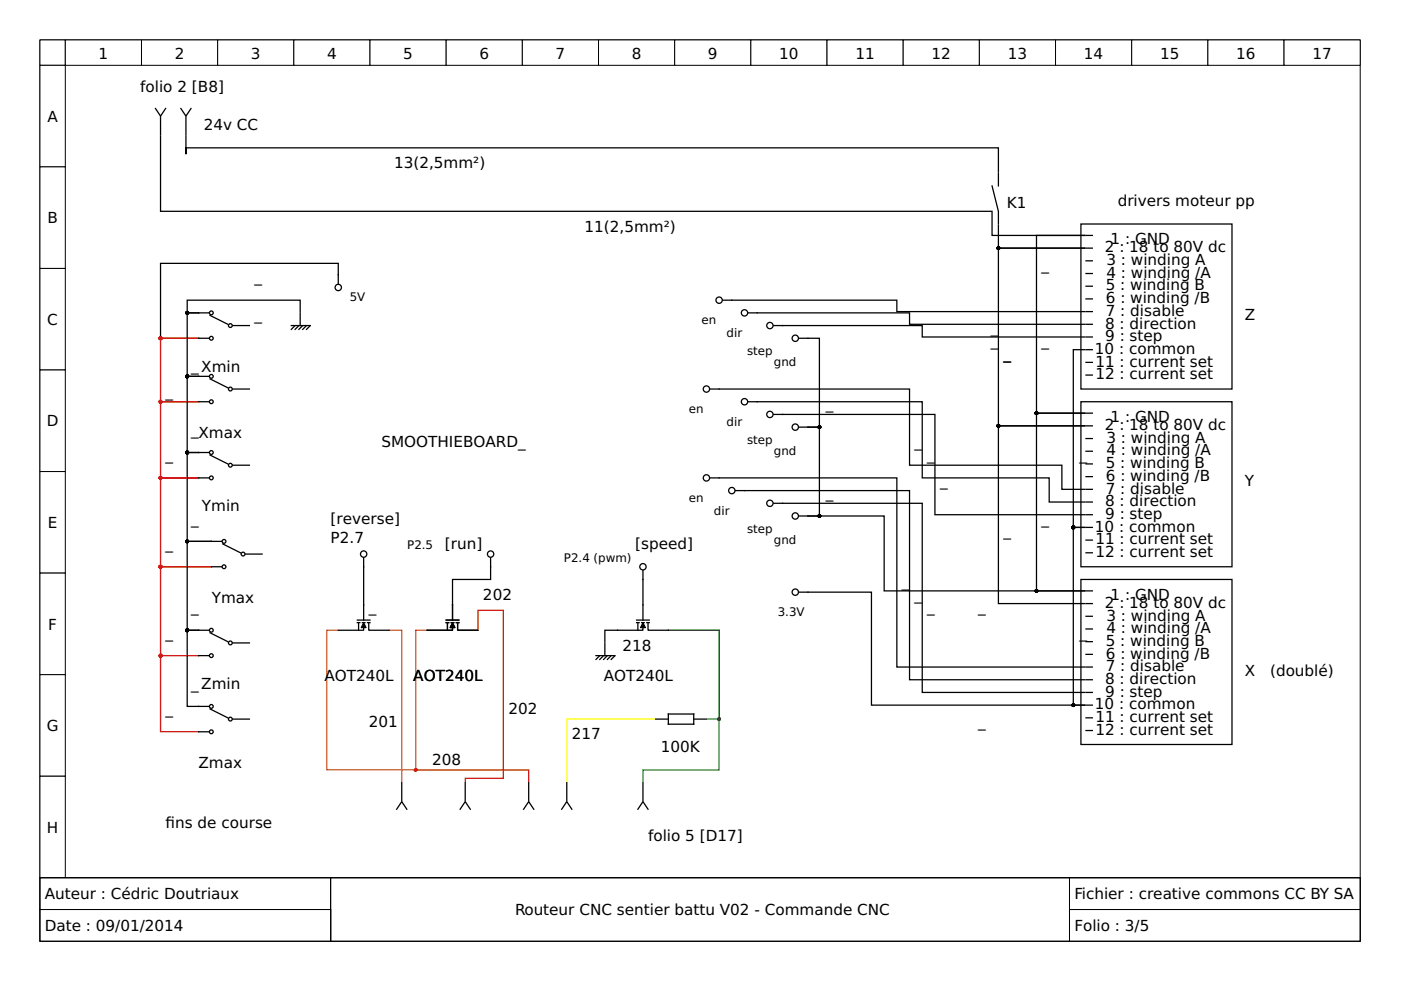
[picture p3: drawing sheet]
<svg xmlns="http://www.w3.org/2000/svg" width="297mm" height="210mm" viewBox="0 0 297 210" stroke-linecap="round" stroke-linejoin="round" font-family="sans-serif">
<path d="M8.5 8.5h279.9v177.6h-279.9z" fill="none" stroke="#000" stroke-width=".21"/>
<g fill="#fff" stroke="#000" stroke-width=".21">
<path d="M8.5 8.5h5.3v5.3h-5.3z"/>
<path d="M13.8 8.5h16.2v5.3h-16.2z"/>
<path d="M30 8.5h16.1v5.3h-16.1z"/>
<path d="M46.1 8.5h16.2v5.3h-16.2z"/>
<path d="M62.3 8.5h16.1v5.3h-16.1z"/>
<path d="M78.4 8.5h16.2v5.3h-16.2z"/>
<path d="M94.6 8.5h16.1v5.3h-16.1z"/>
<path d="M110.7 8.5h16.2v5.3h-16.2z"/>
<path d="M126.9 8.5h16.1v5.3h-16.1z"/>
<path d="M143 8.5h16.2v5.3h-16.2z"/>
<path d="M159.2 8.5h16.1v5.3h-16.1z"/>
<path d="M175.3 8.5h16.2v5.3h-16.2z"/>
<path d="M191.5 8.5h16.1v5.3h-16.1z"/>
<path d="M207.6 8.5h16.2v5.3h-16.2z"/>
<path d="M223.8 8.5h16.1v5.3h-16.1z"/>
<path d="M239.9 8.5h16.2v5.3h-16.2z"/>
<path d="M256.1 8.5h16.1v5.3h-16.1z"/>
<path d="M272.2 8.5h16.2v5.3h-16.2z"/>
<path d="M8.5 13.8h5.3v21.6h-5.3z"/>
<path d="M8.5 35.4h5.3v21.5h-5.3z"/>
<path d="M8.5 56.9h5.3v21.5h-5.3z"/>
<path d="M8.5 78.4h5.3v21.6h-5.3z"/>
<path d="M8.5 100h5.3v21.5h-5.3z"/>
<path d="M8.5 121.5h5.3v21.5h-5.3z"/>
<path d="M8.5 143h5.3v21.6h-5.3z"/>
<path d="M8.5 164.6h5.3v21.5h-5.3z"/>
<path d="M8.5 186.1h279.9v13.5h-279.9z"/>
<path d="M8.5 186.1h61.6v6.7h-61.6z"/>
</g>
<path d="M8.5 186.1h61.6v6.7h-61.6z" fill="none" stroke="#000" stroke-width=".21"/>
<path d="M70.1 186.1h156.7v13.5h-156.7z" fill="#fff" stroke="#000" stroke-width=".21"/>
<path d="M70.1 186.1h156.7v13.5h-156.7z" fill="none" stroke="#000" stroke-width=".21"/>
<path d="M226.8 186.1h61.6v6.7h-61.6z" fill="#fff" stroke="#000" stroke-width=".21"/>
<path d="M226.8 186.1h61.6v6.7h-61.6z" fill="none" stroke="#000" stroke-width=".21"/>
<path d="M8.5 192.8h61.6v6.8h-61.6z" fill="#fff" stroke="#000" stroke-width=".21"/>
<path d="M8.5 192.8h61.6v6.8h-61.6z" fill="none" stroke="#000" stroke-width=".21"/>
<path d="M226.8 192.8h61.6v6.8h-61.6z" fill="#fff" stroke="#000" stroke-width=".21"/>
<path d="M226.8 192.8h61.6v6.8h-61.6z" fill="none" stroke="#000" stroke-width=".21"/>
<g fill="none" stroke="#000" stroke-width=".27">
<path d="M33 23l1 1.6 1.1-1.6M34 28.9v15.9h176.3v5.1h19.7h-10.2v37.7h10.2h-10.2v37.7h10.2h-42.5v-15.9h-16.2M34 24.8v3.9M38.3 23l1.1 1.6 1.1-1.6M39.4 28.9v3.8v-1.4h172.3v5.2M39.4 24.8v3.9M210.3 39.4l1.4 5.4v2.7M211.7 36.7v2.7M211.7 47.8v4.8h18.3h-18.3v37.7h18.3h-18.3v37.7h18.3M229.2 47.5h32v35h-32zM230.3 49.9h1.3M230.3 55.3h1.3"/>
<path d="M230.3 52.6h1.3M230.3 58h1.3M42.1 66.3h2.2M42.1 79.8h2.2M42.1 79.8h-2.4v16.1h2.4M42.1 66.3h-2.4v13.5h2.4M44.5 66.9l3.8 1.9M49.4 69h3.5M61.8 69h4M62.4 69.2l-.6 .6M63.2 69.2l-.6 .6M63.6 66.3v2.7"/>
<path d="M63.6 66.1v-2.5h-23.9v2.7h2.4M64 69.2l-.6 .6M64.9 69.2l-.7 .6M65.7 69.2l-.7 .6M71.7 60.1v-4.3h-37.7v15.9h10.3M153.3 63.6h36.8v2.5h39.9M158.7 66.3h34.1v2.5h37.2M164 69h31.5v2.4h34.5M169.4 71.7h4.3v18.9h-2.4M230 74.1h-2.4v37.7h2.4h-2.4v37.7h2.4h-45.2v-23.9h-15.4M230.3 60.7h1.3M230.3 71.4h1.3"/>
<path d="M230.3 76.8h1.3M230.3 66.1h1.3M230.3 74.1h1.3M230.3 63.4h1.3M230.3 68.8h1.3M230.3 79.5h1.3M42.1 85.2h2.2M42.1 95.9h2.2M42.1 95.9h-2.4v18.9h5.1M44.5 80.3l3.8 1.9M44.5 96.5l3.8 1.9M49.4 82.5h3.5"/>
<path d="M49.4 98.6h3.5M150.6 82.5h42.2v16.1h32.3v5.1h4.9M158.7 85.2h36.8v16.1h26.9v5.1h7.6M164 87.9h34.2v21.2h31.8M169.4 90.6h1.9M171.3 90.6h2.4v18.8h-2.4M229.2 85.2h32v35h-32zM230.3 87.6h1.3M230.3 98.4h1.3M230.3 93h1.3M230.3 90.3h1.3M230.3 95.7h1.3"/>
<path d="M42.1 101.3h2.2M44.8 114.8h2.2M44.8 114.8h-5.1v18.8h2.4M47.2 115.3l3.8 1.9M52.1 117.5h3.5M77.1 118.3v13.2M104 118.3v4.6h-8.1v8.6M150.6 101.3h39.5v40.1h39.9M156 104h36.8v40.1h37.2M164 106.7h31.5v40.1h34.5M169.4 109.4h1.9M230.3 109.1h1.3"/>
<path d="M230.3 114.5h1.3M230.3 103.7h1.3M230.3 111.8h1.3M230.3 101.1h1.3M230.3 106.4h1.3M230.3 117.2h1.3M42.1 139h2.2M42.1 133.6h2.2M42.1 133.6h-2.4v16.2h4.6M44.5 134.2l3.8 1.8M44.8 120.2h2.2M49.4 136.3h3.5"/>
<path d="M75.8 132h.5M75.8 131.5h2.6M76 132v1.6M76.8 132h.6M77.1 132.5v1.1h-5.4M77.9 132h.5M78.2 132v1.6h4.3M94.6 132h.5M94.6 131.5h2.7M94.9 132v1.6M95.7 132h.5M95.9 132.5v1.1h-5.3"/>
<path d="M96.8 132h.5M97 132v1.6h4.3M126.4 139h4M127 139.1l-.6 .7M127.8 139.1l-.6 .7M128.2 136.3v2.7M128.6 139.1l-.6 .7M129.5 139.1l-.7 .7M130.3 139.1l-.7 .7M135 132h.5M135 131.5h2.7M135.2 132v1.6"/>
<path d="M136 132h.6M136.3 121v10.5M136.3 132.5v1.1h-8.1v2.4M137.1 132h.6M137.4 132v1.6h4.3M229.2 122.9h32v34.9h-32zM230.3 125.3h1.3M230.3 136h1.3M230.3 130.7h1.3M230.3 128h1.3M230.3 138.7h1.3M230.3 133.4h1.3"/>
<path d="M42.1 155.2h2.2M44.5 150.3l3.8 1.9M49.4 152.5h3.5M139 152.5h2.7M141.7 151.4h5.4v2.1h-5.4zM147.1 152.5h2.7M230.3 146.8h1.3M230.3 152.2h1.3M230.3 141.4h1.3M230.3 149.5h1.3M230.3 144.1h1.3M230.3 154.9h1.3"/>
<path d="M84.1 171.6l1.1-1.6 1.1 1.6M85.2 165.9v3.9M97.6 171.6l1-1.6 1.1 1.6M98.6 165.9v3.9M111 171.6l1.1-1.6 1.1 1.6M112.1 165.9v3.9M119.1 171.6l1.1-1.6 1 1.6M120.2 165.9v3.9M135.2 171.6l1.1-1.6 1.1 1.6M136.3 165.9v3.9"/>
<circle cx="44.8" cy="79.8" r=".4"/>
<circle cx="44.8" cy="71.7" r=".4"/>
<circle cx="44.8" cy="66.3" r=".4"/>
<circle cx="48.8" cy="69" r=".4"/>
<circle cx="71.7" cy="61" r=".67"/>
<circle cx="152.5" cy="63.6" r=".67"/>
<circle cx="157.8" cy="66.3" r=".67"/>
<circle cx="163.2" cy="69" r=".67"/>
<circle cx="168.6" cy="71.7" r=".67"/>
<circle cx="44.8" cy="95.9" r=".4"/>
<circle cx="44.8" cy="85.2" r=".4"/>
<circle cx="48.8" cy="82.5" r=".4"/>
<circle cx="48.8" cy="98.6" r=".4"/>
<circle cx="149.8" cy="82.5" r=".67"/>
<circle cx="157.8" cy="85.2" r=".67"/>
<circle cx="163.2" cy="87.9" r=".67"/>
<circle cx="168.6" cy="90.6" r=".67"/>
<circle cx="44.8" cy="101.3" r=".4"/>
<circle cx="47.5" cy="114.8" r=".4"/>
<circle cx="51.5" cy="117.5" r=".4"/>
<circle cx="77.1" cy="117.5" r=".67"/>
<circle cx="104" cy="117.5" r=".67"/>
<circle cx="149.8" cy="101.3" r=".67"/>
<circle cx="155.2" cy="104" r=".67"/>
<circle cx="163.2" cy="106.7" r=".67"/>
<circle cx="168.6" cy="109.4" r=".67"/>
<circle cx="44.8" cy="139" r=".4"/>
<circle cx="44.8" cy="133.6" r=".4"/>
<circle cx="47.5" cy="120.2" r=".4"/>
<circle cx="48.8" cy="136.3" r=".4"/>
<circle cx="136.3" cy="120.2" r=".67"/>
<circle cx="168.6" cy="125.6" r=".67"/>
<circle cx="44.8" cy="155.2" r=".4"/>
<circle cx="44.8" cy="149.8" r=".4"/>
<circle cx="48.8" cy="152.5" r=".4"/>
</g>
<g fill="#000" stroke="#000" stroke-width=".27">
<circle cx="211.7" cy="52.6" r=".27"/>
<circle cx="34" cy="71.7" r=".27"/>
<circle cx="39.7" cy="66.3" r=".27"/>
<circle cx="39.7" cy="79.8" r=".27"/>
<circle cx="39.7" cy="95.9" r=".27"/>
<circle cx="173.7" cy="90.6" r=".27"/>
<circle cx="211.7" cy="90.3" r=".27"/>
<circle cx="219.8" cy="87.6" r=".27"/>
<circle cx="39.7" cy="114.8" r=".27"/>
<circle cx="173.7" cy="109.4" r=".27"/>
<circle cx="227.6" cy="111.8" r=".27"/>
<circle cx="39.7" cy="133.6" r=".27"/>
<circle cx="219.8" cy="125.3" r=".27"/>
<circle cx="227.6" cy="149.5" r=".27"/>
</g>
<path d="M150 152.5h2.5v-18.9h-10.8h10.8v29.6h-16.2v2.5" fill="none" stroke="#0a0" stroke-width=".27"/>
<circle cx="152.5" cy="152.5" r=".27" fill="#0a0" stroke="#0a0" stroke-width=".27"/>
<path d="M138.7 152.5h-18.5v13.2" fill="none" stroke="#ff0" stroke-width=".27"/>
<path d="M42.1 71.7h-8.1v13.5h8.1h-8.1v16.1h8.1h-8.1v18.9h10.8h-10.8v18.8h8.1h-8.1v16.2h8.1M101.3 133.6v-4.2h5.4v35.6h-8.1v.7" fill="none" stroke="#f00" stroke-width=".27"/>
<g fill="#f00" stroke="#f00" stroke-width=".27">
<circle cx="34" cy="71.7" r=".27"/>
<circle cx="34" cy="85.2" r=".27"/>
<circle cx="34" cy="101.3" r=".27"/>
<circle cx="34" cy="120.2" r=".27"/>
<circle cx="34" cy="139" r=".27"/>
</g>
<path d="M71.7 133.6h-2.4v29.6h42.8v2.5v-2.5h-24v-29.6h2.5" fill="none" stroke="#f50" stroke-width=".27"/>
<path d="M82.5 133.6h2.7v32.1" fill="none" stroke="#a50" stroke-width=".27"/>
<circle cx="88.1" cy="163.2" r=".27" fill="#f50" stroke="#f50" stroke-width=".27"/>
<path d="M77.1 132l.5 1.1h-1zM95.9 132l.6 1.1h-1.1zM136.3 132l.6 1.1h-1.1z" fill="#000" stroke="#000" stroke-width=".21"/>
<g font-size="3.2">
<text x="20.9" y="12.5">1</text>
<text x="37" y="12.5">2</text>
<text x="53.2" y="12.5">3</text>
<text x="69.3" y="12.5">4</text>
<text x="85.5" y="12.5">5</text>
<text x="101.6" y="12.5">6</text>
<text x="117.8" y="12.5">7</text>
<text x="133.9" y="12.5">8</text>
<text x="150.1" y="12.5">9</text>
<text x="165.2" y="12.5">10</text>
<text x="181.4" y="12.5">11</text>
<text x="197.5" y="12.5">12</text>
<text x="213.7" y="12.5">13</text>
<text x="229.8" y="12.5">14</text>
<text x="246" y="12.5">15</text>
<text x="262.1" y="12.5">16</text>
<text x="278.3" y="12.5">17</text>
<text x="29.7" y="19.5">folio 2 [B8]</text>
<text x="10.1" y="25.8">A</text>
<text x="43.2" y="27.6">24v CC</text>
<text x="83.6" y="35.7">13(2,5mm²)</text>
<text x="10.1" y="47.3">B</text>
<text x="213.5" y="44.1">K1</text>
<text x="237" y="43.7">drivers moteur pp</text>
<text x="123.9" y="49.1">11(2,5mm²)</text>
<text x="234.2" y="53.5">2 : 18 to 80V dc</text>
<text x="235.5" y="51.8">1 : GND</text>
<text x="54" y="59.9">_</text>
<text x="220.8" y="57.2">_</text>
<text x="234.6" y="56.2">3 : winding A</text>
<text x="234.6" y="58.9">4 : winding /A</text>
<text x="234.5" y="61.6">5 : winding B</text>
<text x="234.5" y="64.3">6 : winding /B</text>
<text x="10" y="68.9">C</text>
<text x="54" y="68">_</text>
<text x="210.1" y="70.6">_</text>
<text x="234.3" y="69.7">8 : direction</text>
<text x="234.4" y="67">7 : disable</text>
<text x="263.9" y="68">Z</text>
<text x="210.1" y="73.3">_</text>
<text x="212.8" y="76">_</text>
<text x="220.8" y="73.3">_</text>
<text x="232.2" y="75">10 : common</text>
<text x="232.2" y="77.7">11 : current set</text>
<text x="234.3" y="72.3">9 : step</text>
<text x="40.5" y="78.7">_Xmin</text>
<text x="232.2" y="80.4">12 : current set</text>
<text x="35.1" y="84.1">_</text>
<text x="175.1" y="86.8">_</text>
<text x="235.5" y="89.4">1 : GND</text>
<text x="9.9" y="90.4">D</text>
<text x="40.5" y="92.2">_Xmax</text>
<text x="80.9" y="94.9">SMOOTHIEBOARD_</text>
<text x="193.9" y="94.9">_</text>
<text x="234.2" y="91.2">2 : 18 to 80V dc</text>
<text x="234.6" y="93.9">3 : winding A</text>
<text x="35.1" y="97.6">_</text>
<text x="196.6" y="97.6">_</text>
<text x="228.9" y="97.6">_</text>
<text x="234.5" y="99.3">5 : winding B</text>
<text x="234.5" y="102">6 : winding /B</text>
<text x="234.6" y="96.6">4 : winding /A</text>
<text x="175.1" y="105.6">_</text>
<text x="199.3" y="102.9">_</text>
<text x="234.3" y="107.3">8 : direction</text>
<text x="234.4" y="104.6">7 : disable</text>
<text x="263.9" y="102.9">Y</text>
<text x="10.1" y="111.9">E</text>
<text x="40.5" y="111">_</text>
<text x="42.8" y="108.3">Ymin</text>
<text x="70.1" y="111">[reverse]</text>
<text x="212.8" y="113.7">_</text>
<text x="220.8" y="111">_</text>
<text x="232.2" y="112.7">10 : common</text>
<text x="234.3" y="110">9 : step</text>
<text x="35.1" y="116.4">_</text>
<text x="70.1" y="115.1">P2.7</text>
<text x="94.3" y="116.4">[run]</text>
<text x="134.7" y="116.4">[speed]</text>
<text x="232.2" y="118.1">12 : current set</text>
<text x="232.2" y="115.4">11 : current set</text>
<text x="191.2" y="124.5">_</text>
<text x="40.5" y="129.9">_</text>
<text x="44.9" y="127.8">Ymax</text>
<text x="78.2" y="129.9">_</text>
<text x="102.4" y="127.2">202</text>
<text x="193.9" y="127.2">_</text>
<text x="196.6" y="129.9">_</text>
<text x="207.4" y="129.9">_</text>
<text x="234.2" y="128.9">2 : 18 to 80V dc</text>
<text x="234.6" y="131.6">3 : winding A</text>
<text x="235.5" y="127.1">1 : GND</text>
<text x="10.2" y="133.5">F</text>
<text x="35.1" y="135.2">_</text>
<text x="132" y="137.9">218</text>
<text x="228.9" y="135.2">_</text>
<text x="234.5" y="136.9">5 : winding B</text>
<text x="234.6" y="134.3">4 : winding /A</text>
<text x="234.4" y="142.3">7 : disable</text>
<text x="234.5" y="139.6">6 : winding /B</text>
<text x="263.9" y="143.3">X</text>
<text x="269.3" y="143.3">(doublé)</text>
<text x="40.5" y="146">_Zmin</text>
<text x="68.8" y="144.3">AOT240L</text>
<text x="87.6" y="144.3">AOT240L</text>
<text x="128" y="144.3">AOT240L</text>
<text x="234.3" y="145">8 : direction</text>
<text x="234.3" y="147.7">9 : step</text>
<text x="9.9" y="155">G</text>
<text x="35.1" y="151.4">_</text>
<text x="78.2" y="154.1">201</text>
<text x="107.8" y="151.4">202</text>
<text x="207.4" y="154.1">_</text>
<text x="232.2" y="150.4">10 : common</text>
<text x="232.2" y="155.8">12 : current set</text>
<text x="232.2" y="153.1">11 : current set</text>
<text x="121.2" y="156.8">217</text>
<text x="140.1" y="159.5">100K</text>
<text x="42.1" y="162.9">Zmax</text>
<text x="91.6" y="162.2">208</text>
<text x="9.9" y="176.5">H</text>
<text x="35.1" y="175.6">fns de course</text>
<text x="35.1" y="175.6">i</text>
<text x="137.4" y="178.3">folio 5 [D17]</text>
<text x="9.5" y="190.7">Auteur : Cédric Doutriaux</text>
<text x="227.8" y="190.7">Fichier : creative commons CC BY SA</text>
<text x="9.5" y="197.4">Date : 09/01/2014</text>
<text x="109.2" y="194.1">Routeur CNC sentier battu V02 - Commande CNC</text>
<text x="227.8" y="197.4">Folio : 3/5</text>
</g>
<g font-size="2.5">
<text x="74.1" y="63.9">5V</text>
<text x="148.8" y="68.7">en</text>
<text x="154.1" y="71.5">dir</text>
<text x="158.4" y="75.3">step</text>
<text x="164.1" y="77.6">gnd</text>
<text x="146.1" y="87.6">en</text>
<text x="154.1" y="90.3">dir</text>
<text x="158.4" y="94.1">step</text>
<text x="164.1" y="96.5">gnd</text>
<text x="146.1" y="106.4">en</text>
<text x="151.4" y="109.2">dir</text>
<text x="158.4" y="112.9">step</text>
<text x="86.3" y="116.4">P2.5</text>
<text x="119.6" y="119.1">P2.4 (pwm)</text>
<text x="164.1" y="115.3">gnd</text>
<text x="164.9" y="130.6">3.3V</text>
</g>
</svg>
